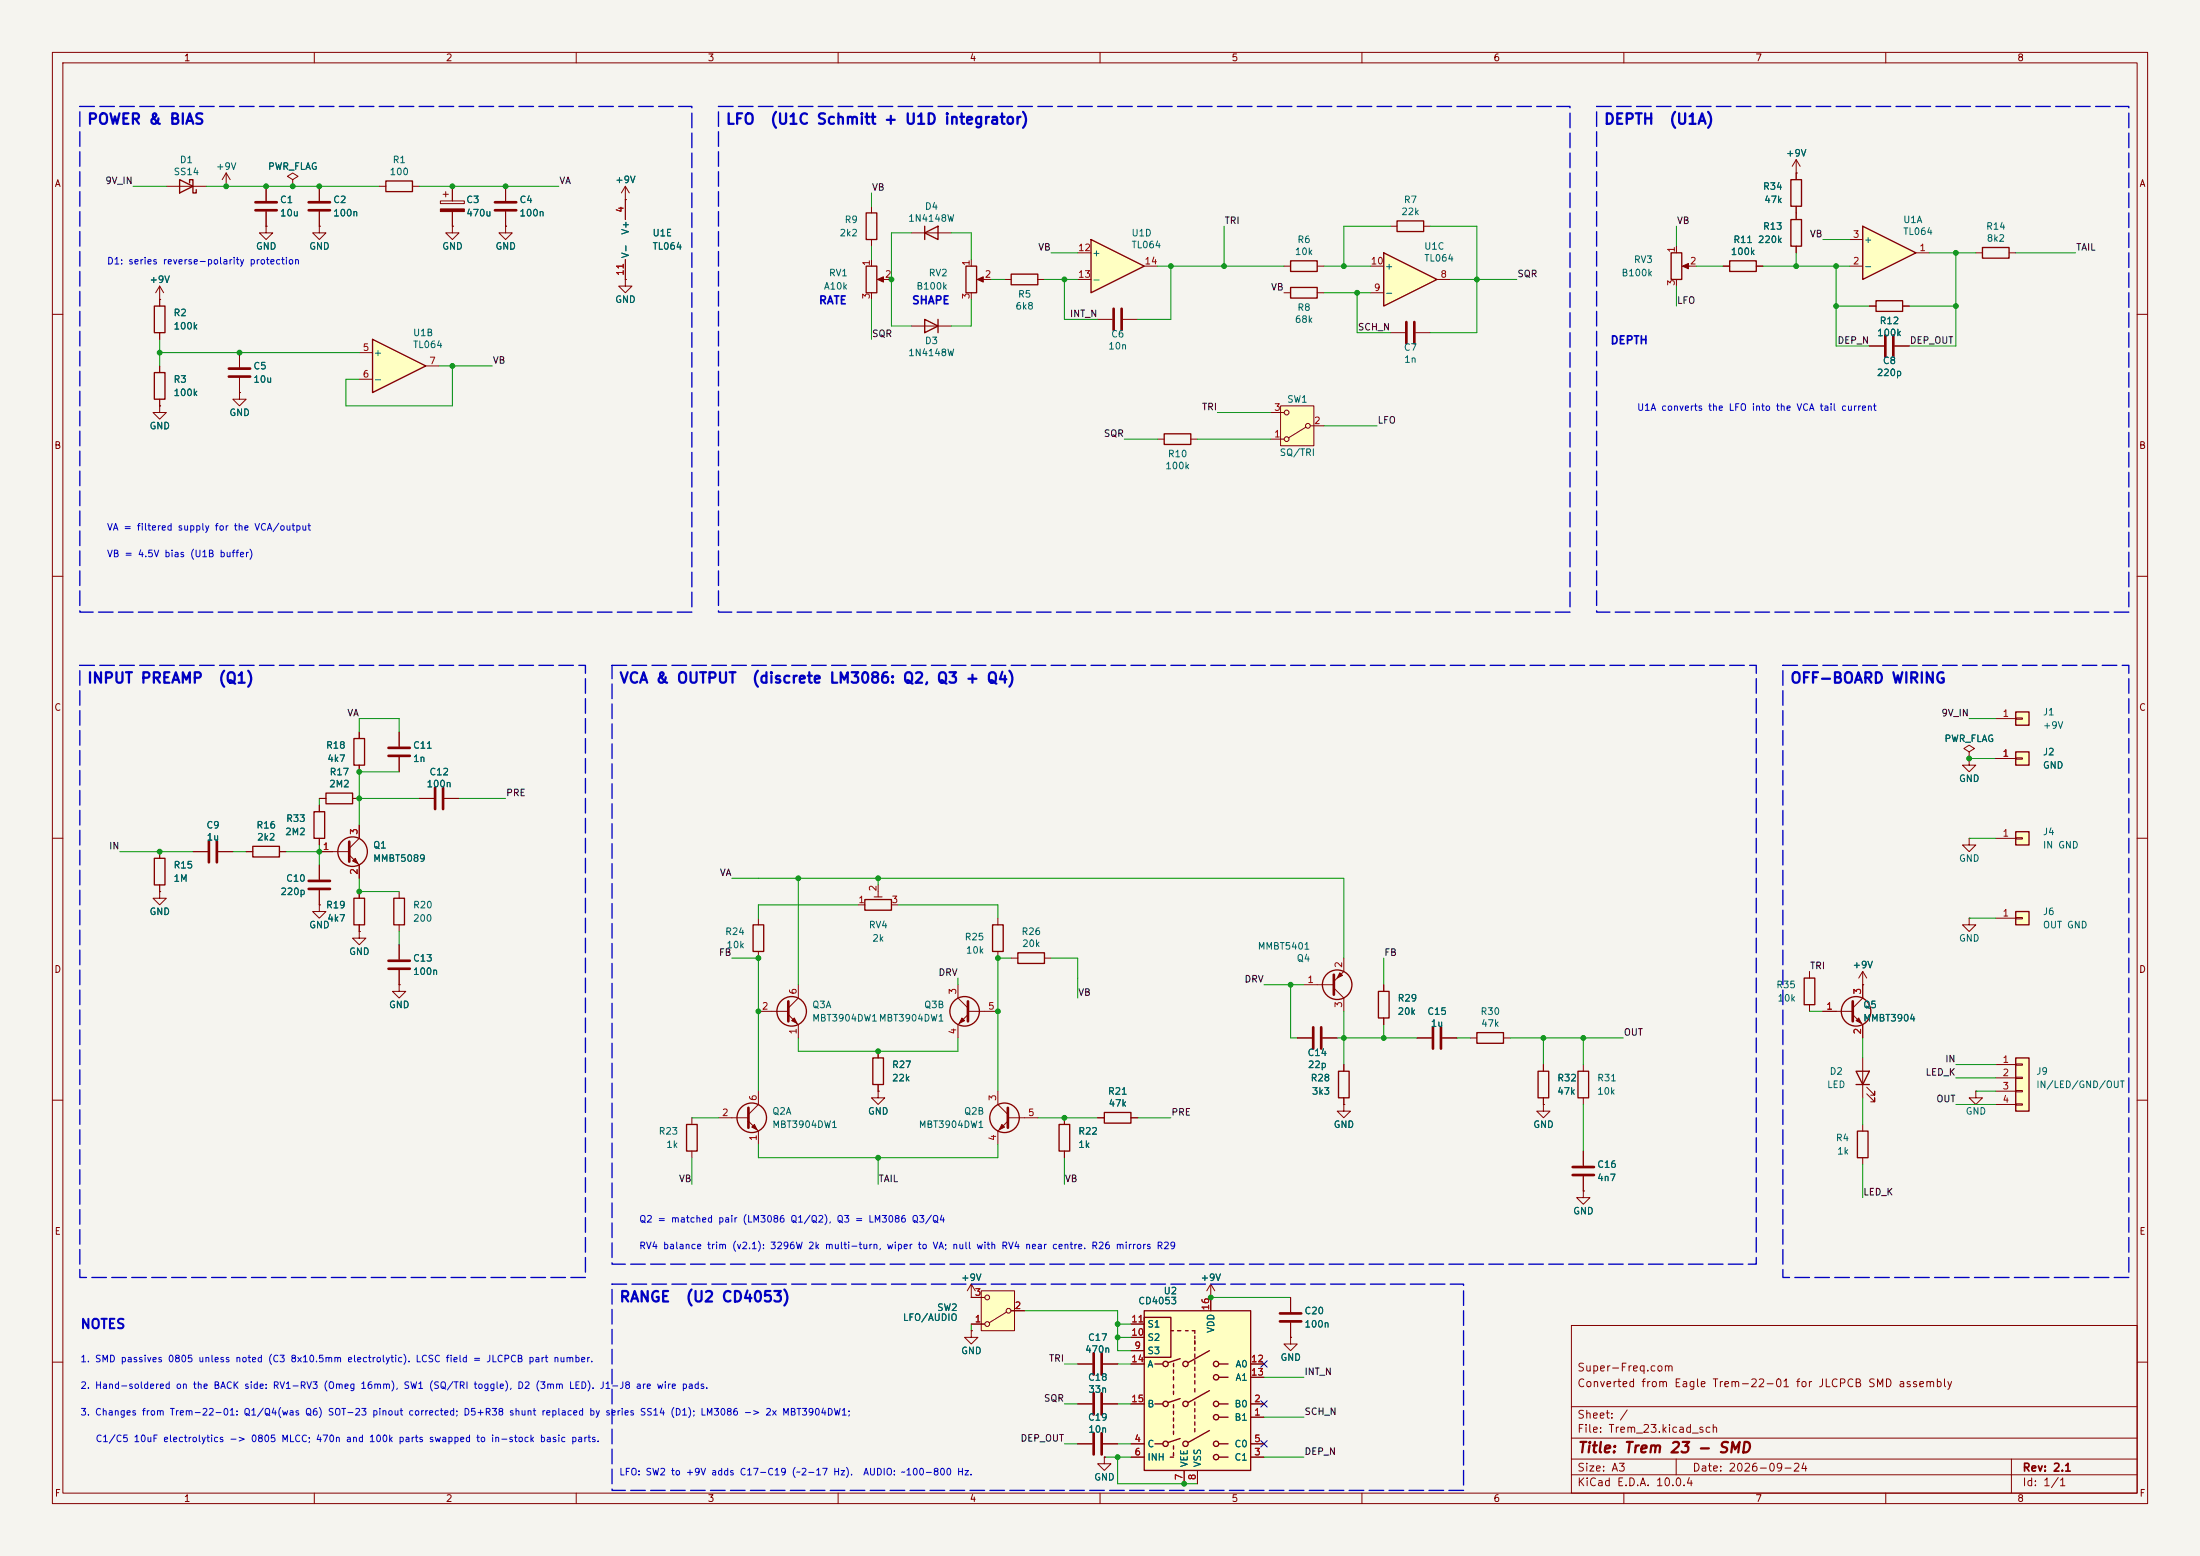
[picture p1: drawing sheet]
<svg xmlns="http://www.w3.org/2000/svg" width="420mm" height="297mm" viewBox="0 0 420 297" stroke-linecap="round" stroke-linejoin="round" font-family="sans-serif">
<path d="M0 0h420v297h-420z" fill="#f5f4ef" stroke="#f5f4ef" stroke-width=".19"/>
<g fill="none" stroke="#840000" stroke-width=".19">
<path d="M10 10h400v277h-400zM12 12h396v273h-396zM60 10v2M110 10v2M160 10v2M210 10v2M260 10v2M310 10v2M360 10v2M245.1 50.8h1.3M251.5 50.8h1.2M10 60h2"/>
<path d="M408 60h2M10 110h2M408 110h2M10 160h2M375.9 143.5l1-.6-1-.7-1 .7 1 .6v1.3M375.9 144.8h.1M408 160h2M190.5 175.3v1.2M190.5 181.6v1.3M345.4 185.4v1.3M345.4 191.8v1.2M348 193h5.7"/>
<path d="M353.7 193.7l1.9 1.9v2.5M355.6 188h.1M355.6 185.4v5.1l-1.9 1.9M355.6 185.4l-.8 1.3M355.6 185.4l.8 1.3M10 210h2M167.6 208.3v1.3h1.3l-1.3 1.2-1.2-1.2h1.2M167.6 208.3h.1M355.6 201.9v7.7M356.4 208.8l1.5 1.5v-.7v.7h-.8M356.4 207.5l1.5 1.5v-.7v.7h-.8M377.2 208.3v1.3h1.3l-1.3 1.2-1.3-1.2h1.3"/>
<path d="M377.2 208.3h.1M408 210h2M246.4 255.3v1.2h1.2l-1.2 1.3-1.3-1.3h1.3M246.4 255.3h.1M300 253h108v32h-108zM10 260h2M300 278.5h108M300 274.5h108M300 268.5h108M320 278.5v3M384 278.5v6.5M408 260h2"/>
<path d="M60 285v2M110 285v2M160 285v2M210 285v2M260 285v2M300 281.5h108M310 285v2M360 285v2"/>
</g>
<g fill="none" stroke="#840000" stroke-width=".25">
<path d="M246.4 49.8h5.1v2h-5.1zM189.5 176.5h2v5.1h-2zM344.4 186.7h2.1v5.1h-2.1zM354.3 204.5h2.6l-1.3 2.5zM354.3 207h2.6"/>
<circle cx="354.3" cy="193" r="2.82"/>
</g>
<path d="M353.7 191.1v3.8" fill="none" stroke="#840000" stroke-width=".51"/>
<path d="M354.3 194.8l.5-.5 .5 1z" fill="#840000" stroke="#840000" stroke-width=".19"/>
<path d="M384.8 174h2.5v2.5h-2.5z" fill="#ffffc2"/>
<path d="M384.8 174h2.5v2.5h-2.5z" fill="none" stroke="#840000" stroke-width=".25"/>
<path d="M381 175.3h3.8M384.8 175.1h1.3v.3h-1.3z" fill="none" stroke="#840000" stroke-width=".19"/>
<path d="M384.8 143.5h2.5v2.6h-2.5z" fill="#ffffc2"/>
<path d="M384.8 143.5h2.5v2.6h-2.5z" fill="none" stroke="#840000" stroke-width=".25"/>
<path d="M381 144.8h3.8M384.8 144.7h1.3v.2h-1.3zM375.9 175.3v1.2h1.3l-1.3 1.3-1.3-1.3h1.3M375.9 175.3h.1" fill="none" stroke="#840000" stroke-width=".19"/>
<path d="M384.8 135.9h2.5v2.5h-2.5z" fill="#ffffc2"/>
<path d="M384.8 135.9h2.5v2.5h-2.5z" fill="none" stroke="#840000" stroke-width=".25"/>
<path d="M381 137.2h3.8M384.8 137h1.3v.3h-1.3z" fill="none" stroke="#840000" stroke-width=".19"/>
<path d="M384.8 158.8h2.5v2.5h-2.5z" fill="#ffffc2"/>
<path d="M384.8 158.8h2.5v2.5h-2.5zM354.6 215.9h2v5.1h-2z" fill="none" stroke="#840000" stroke-width=".25"/>
<g fill="none" stroke="#840000" stroke-width=".19">
<path d="M384.8 159.9h1.3v.2h-1.3zM381 160h3.8M355.6 214.6v1.3M355.6 221v1.2M246.4 247.6v2.8M246.4 252.5v2.8M205.7 275.6h2.8M205.7 260.3h2.8M205.7 268h2.8M210.6 275.6h2.8M210.6 260.3h2.8M210.6 268h2.8"/>
<path d="M210.8 278.1v1.3h1.3l-1.3 1.3-1.3-1.3h1.3M210.8 278.1h.1"/>
</g>
<path d="M208.8 258.3v4.1M210.3 258.3v4.1M244.3 250.7h4.1M244.3 252.2h4.1M208.8 265.9v4.1M208.8 273.6v4M210.3 265.9v4.1M210.3 273.6v4" fill="none" stroke="#840000" stroke-width=".51"/>
<path d="M71.1 64.8l10.2 5.1-10.2 5z" fill="#ffffc2"/>
<path d="M71.1 64.8l10.2 5.1-10.2 5zM75.2 171.5h2v5h-2z" fill="none" stroke="#840000" stroke-width=".25"/>
<g fill="none" stroke="#840000" stroke-width=".19">
<path d="M50.8 35.6v2.8M61 35.6v2.8M84.1 38.4h4.5v.5h-4.5zM84.6 37.1h1M85.1 36.6v1M86.4 35.6v2.8M50.8 43.2v1.3h1.3l-1.3 1.2-1.3-1.2h1.3M50.8 43.2h.1M50.8 40.4v2.8M61 43.2v1.3h1.2l-1.2 1.2-1.3-1.2h1.3M61 43.2h.1M61 40.4v2.8"/>
<path d="M86.4 43.2v1.3h1.2l-1.2 1.2-1.3-1.2h1.3M86.4 43.2h.1M86.4 40.4v2.8M96.5 43.2v1.3h1.3l-1.3 1.2-1.3-1.2h1.3M96.5 43.2h.1M68.6 67.3h2.5M68.6 72.4h2.5M81.3 69.9h2.5M76.2 139.7v2.8M76.2 144.5v2.8M80 152.4h2.8M84.8 152.4h2.8"/>
<path d="M68.6 177.8v1.3h1.2l-1.2 1.2-1.3-1.2h1.3M68.6 177.8h.1M76.2 170.2v1.3M76.2 176.5v1.3M76.2 188v1.2h1.3l-1.3 1.3-1.3-1.3h1.3M76.2 188h.1M76.2 180.3v2.8M76.2 185.2v2.8M231.1 247.6h.1M231.1 245.1l-.7 1.3M231.1 245.1l.8 1.3M231.1 245.1v2.5"/>
</g>
<path d="M48.8 38.6h4M58.9 38.6h4.1M48.8 40.1h4M58.9 40.1h4.1M74.2 142.7h4M74.2 144.3h4M83.1 150.4v4M84.6 150.4v4M74.2 183.4h4M74.2 184.9h4" fill="none" stroke="#840000" stroke-width=".51"/>
<path d="M84.1 39.9h4.5v.5h-4.5z" fill="#840000" stroke="#840000" stroke-width=".19"/>
<path d="M218.4 250.2h20.4v30.5h-20.4z" fill="#ffffc2"/>
<g fill="none" stroke="#840000" stroke-width=".25">
<path d="M218.4 250.2h20.4v30.5h-20.4zM218.4 251.5h5.1v7.6h-5.1zM223.5 254h.5M224.8 254h.6M225.3 259.3l-2.3 .8M226.3 254h.5M227.6 254h.5v.5M228.1 255v.5M228.1 255.9v.6M228.1 257.2v.6M228.1 258.4v.7M228.1 259.7v.6"/>
<path d="M230.9 257.8l-4.1 2.3M220.5 260.3h1.5M220.5 268h1.5M220.5 275.6h1.5M223.4 278.1h.6M224 260.2v.7M224 261.5v.6M224 262.8v.6M224 264.3v.6M224 265.6v.6M224 268.1v.6M224 269.4v.6"/>
<path d="M224 270.6v.7M224 271.9v.6M224 273.2v.6M224 276v.6M224 277.2v.7M225.3 267l-2.3 .7M225.3 274.6l-2.3 .7M228.1 261v.6M228.1 262.3v.6M228.1 263.5v.7M228.1 265v.7M228.1 267.6v.6"/>
<path d="M228.1 268.9v.6M228.1 270.1v.7M228.1 271.4v.6M228.1 272.7v.6M230.9 265.4l-4.1 2.3M230.9 273l-4.1 2.3M232.7 260.3h1.7M232.7 268h1.7M232.7 275.6h1.7M232.7 278.1h1.7M232.7 262.9h1.7M232.7 270.5h1.7"/>
<circle cx="222.5" cy="275.6" r=".51"/>
<circle cx="222.5" cy="260.3" r=".51"/>
<circle cx="222.5" cy="268" r=".51"/>
<circle cx="226.3" cy="275.6" r=".51"/>
<circle cx="226.3" cy="268" r=".51"/>
<circle cx="226.3" cy="260.3" r=".51"/>
<circle cx="232.2" cy="278.1" r=".51"/>
<circle cx="232.2" cy="275.6" r=".51"/>
<circle cx="232.2" cy="262.9" r=".51"/>
<circle cx="232.2" cy="260.3" r=".51"/>
<circle cx="232.2" cy="270.5" r=".51"/>
<circle cx="232.2" cy="268" r=".51"/>
</g>
<g fill="none" stroke="#840000" stroke-width=".19">
<path d="M215.9 257.8h2.5M215.9 255.3h2.5M215.9 252.7h2.5M231.1 247.6v2.6M215.9 268h2.5M215.9 278.1h2.5M215.9 275.6h2.5M215.9 260.3h2.5M238.8 270.5h2.5M238.8 268h2.5M238.8 278.1h2.5M238.8 275.6h2.5"/>
<path d="M238.8 260.3h2.5M238.8 262.9h2.5M226.1 280.7v2.5M228.6 280.7v2.5"/>
</g>
<path d="M187.3 246.4h6.4v7.6h-6.4z" fill="#ffffc2"/>
<g fill="none" stroke="#840000" stroke-width=".19">
<path d="M31.7 35.6h7.7M43.2 35.6h.1M43.2 33l-.8 1.3M43.2 33l.7 1.3M43.2 33v2.6M55.9 34.3l1-.6-1-.7-1 .7 1 .6v1.3M55.9 35.6h.1M72.4 35.6h1.3M78.7 35.6h1.3M96.5 35.6v2.8M30.5 57.2h.1M30.5 54.6l-.8 1.3"/>
<path d="M30.5 54.6l.7 1.3M30.5 54.6v3.8M96.5 40.4v2.8M30.5 77.5v1.2h1.2l-1.2 1.3-1.3-1.3h1.3M30.5 77.5h.1M30.5 63.5v1.3M30.5 69.9v1.2M30.5 76.2v1.3M45.7 74.9v1.3h1.3l-1.3 1.3-1.3-1.3h1.3M45.7 74.9h.1M45.7 67.3v2.8M45.7 72.1v2.8"/>
<path d="M68.6 139.7v1.3M61 152.4h1.2M61 153.7v1.2M67.3 152.4h1.3M68.6 157.5v2.5l-1.9 1.9M68.6 146.1v1.2M375.9 144.8v1.3h1.3l-1.3 1.2-1.3-1.2h1.3M375.9 144.8h.1M30.5 170.2v1.3h1.2l-1.2 1.2-1.3-1.2h1.3M30.5 170.2h.1M30.5 162.6v1.2M30.5 168.9v1.3"/>
<path d="M36.8 162.6h2.8M41.7 162.6h2.7M47 162.6h1.3M53.3 162.6h1.3M61 172.7v1.3h1.2l-1.2 1.3-1.3-1.3h1.3M61 172.7h.1M61 162.6h5.7M61 160v1.3M61 165.1v2.8M61 169.9v2.8M66.7 163.2l1.9 1.9v2.5M68.6 170.2v1.3"/>
<path d="M68.6 176.5v1.3M375.9 160v1.3h1.3l-1.3 1.3-1.3-1.3h1.3M375.9 160h.1M182.9 188v2.5l1.9 1.9M184.8 193h5.7M184.8 193.7l-1.9 1.9v2.5M193 182.9h1.3M199.4 182.9h1.3M203.2 213.4v1.2M203.2 219.7v1.3M209.5 213.4h1.3M215.9 213.4h1.3"/>
<path d="M185.4 247.6h.1M185.4 254v1.3h1.3l-1.3 1.2-1.3-1.2h1.3M185.4 254h.1M185.4 252.7h2.6M185.4 247.6h2.6M185.4 245.1l-.7 1.3M185.4 245.1l.8 1.3M185.4 245.1v2.5M187.3 246.4h6.4v7.6h-6.4zM192.2 250.4l-3.4 2.1M193 250.2h2.6"/>
<circle cx="188.5" cy="252.7" r=".46"/>
<circle cx="188.5" cy="247.6" r=".46"/>
<circle cx="192.5" cy="250.2" r=".46"/>
</g>
<g fill="none" stroke="#840000" stroke-width=".25">
<path d="M34.3 34.3l2.5 1.3-2.5 1.2zM36.2 34.9v-.6h.6v2.5h.7v-.6M73.7 34.5h5v2.1h-5zM29.5 58.4h2v5.1h-2zM29.5 71.1h2v5.1h-2zM59.9 154.9h2.1v5.1h-2.1zM62.2 151.4h5.1v2h-5.1zM67.6 141h2v5.1h-2zM29.5 163.8h2v5.1h-2zM48.3 161.5h5v2.1h-5zM67.6 171.5h2v5h-2zM194.3 181.9h5.1v2h-5.1z"/>
<path d="M202.2 214.6h2v5.1h-2zM210.8 212.3h5.1v2.1h-5.1z"/>
<circle cx="67.3" cy="162.6" r="2.82"/>
<circle cx="184.1" cy="193" r="2.82"/>
</g>
<path d="M94.5 38.6h4.1M94.5 40.1h4.1M43.7 70.4h4.1M43.7 71.9h4.1M39.9 160.5v4.1M41.4 160.5v4.1M58.9 168.1h4.1M58.9 169.7h4.1M66.7 160.7v3.8M184.8 191.1v3.8" fill="none" stroke="#840000" stroke-width=".51"/>
<g fill="#840000" stroke="#840000" stroke-width=".19">
<path d="M67.3 164.3l.5-.5 .5 1z"/>
<path d="M183.6 194.3l.5 .5-1 .5z"/>
</g>
<path d="M384.8 201.9h2.5v10.2h-2.5z" fill="#ffffc2"/>
<g fill="none" stroke="#840000" stroke-width=".25">
<path d="M358.1 57.4h5.1v2h-5.1zM131.1 214.6h2v5.1h-2zM384.8 201.9h2.5v10.2h-2.5z"/>
<circle cx="143.5" cy="213.4" r="2.82"/>
<circle cx="191.8" cy="213.4" r="2.82"/>
</g>
<g fill="none" stroke="#840000" stroke-width=".19">
<path d="M356.9 58.4h1.2M363.2 58.4h1.3M356.9 66h2.8M361.7 66h2.8M132.1 213.4v1.2M132.1 219.7v1.3M137.2 213.4h5.7M142.9 214l1.9 1.9v2.5M144.8 208.3v2.5l-1.9 1.9M190.5 208.3v2.5l1.9 1.9M192.4 213.4h5.7M192.4 214l-1.9 1.9v2.5"/>
<path d="M302.3 219.7v2.8M381 203.2h3.8M381 205.7h3.8M381 208.3h3.8M381 210.8h3.8M384.8 203.1h1.3v.2h-1.3zM384.8 205.6h1.3v.3h-1.3zM384.8 208.2h1.3v.2h-1.3zM384.8 210.7h1.3v.2h-1.3zM302.3 224.5v2.8"/>
</g>
<path d="M359.9 64v4.1M361.4 64v4.1M142.9 211.5v3.8M192.4 211.5v3.8M300.2 222.8h4.1M300.2 224.3h4.1" fill="none" stroke="#840000" stroke-width=".51"/>
<g fill="#840000" stroke="#840000" stroke-width=".19">
<path d="M191.3 214.6l.5 .5-1 .5z"/>
<path d="M143.5 215.1l.5-.5 .5 1z"/>
</g>
<path d="M355.6 43.2l10.2 5.1-10.2 5z" fill="#ffffc2"/>
<g fill="none" stroke="#840000" stroke-width=".25">
<path d="M176.5 44.5l2.6-1.3v2.5zM176.5 43.2v2.5M184.4 50.8h2v5.1h-2zM193 52.3h5.1v2.1h-5.1zM355.6 43.2l10.2 5.1-10.2 5zM378.5 47.2h5v2.1h-5zM176.5 61l2.6 1.2-2.6 1.3zM179.1 61v2.5M143.8 176.5h2v5.1h-2zM165.1 171.7h5.1v2h-5.1zM166.6 201.9h2.1v5.1h-2.1z"/>
<circle cx="151.1" cy="193" r="2.82"/>
<circle cx="255.3" cy="188" r="2.82"/>
</g>
<g fill="none" stroke="#840000" stroke-width=".19">
<path d="M174 44.5h7.6M185.4 49.5v1.3M185.4 55.9v1.3M186.9 53.3h2.3M191.8 53.3h1.2M198.1 53.3h1.3M353.1 50.8h2.5M353.1 45.7h2.5M365.8 48.3h2.5M377.2 48.3h1.3M383.5 48.3h1.3M174 62.2h7.6"/>
<path d="M144.8 175.3v1.2M163.8 172.7h1.3M166.9 171.2h1.5M167.6 168.9v2.3M170.2 172.7h1.2M144.8 193h5.7M144.8 181.6v1.3M150.5 193.7l1.9 1.9v2.5M152.4 188v2.5l-1.9 1.9M248.9 188h5.7M254.6 188.6l1.9 1.9v2.5M256.5 182.9v2.5l-1.9 1.9"/>
<path d="M167.6 200.7v1.2M167.6 207v1.3M302.3 227.3v1.3h1.2l-1.2 1.3-1.3-1.3h1.3M302.3 227.3h.1"/>
</g>
<path d="M150.5 191.1v3.8M254.6 186.1v3.8" fill="none" stroke="#840000" stroke-width=".51"/>
<g fill="#840000" stroke="#840000" stroke-width=".19">
<path d="M255.8 185.7l.5 .5-1 .5z"/>
<path d="M186.6 53.3l1.1-.5v1z"/>
<path d="M151.1 194.8l.5-.5 .5 1z"/>
</g>
<path d="M208.3 45.7l10.1 5.1-10.1 5.1z" fill="#ffffc2"/>
<path d="M341.9 34.3h2v5.1h-2zM208.3 45.7l10.1 5.1-10.1 5.1zM266.7 42.2h5.1v2h-5.1zM341.9 41.9h2v5.1h-2zM263.1 189.2h2.1v5.1h-2.1zM281.9 197.1h5.1v2h-5.1zM255.5 204.5h2.1v5.1h-2.1zM293.6 204.5h2.1v5.1h-2.1zM301.2 204.5h2.1v5.1h-2.1z" fill="none" stroke="#840000" stroke-width=".25"/>
<g fill="none" stroke="#840000" stroke-width=".19">
<path d="M342.9 33h.1M342.9 30.5v3.8M342.9 39.4v2.5M342.9 30.5l-.8 1.3M342.9 30.5l.8 1.3M205.7 48.3h2.6M205.7 53.3h2.6M218.4 50.8h2.6M265.4 43.2h1.3M271.8 43.2h1.2M342.9 47v1.3M209.5 61h2.8"/>
<path d="M214.4 61h2.8M265.4 63.5h2.8M270.3 63.5h2.7M247.6 198.1h2.8M252.5 198.1h2.8M264.2 188v1.2M264.2 194.3v1.3M270.5 198.1h2.8M275.3 198.1h2.8M280.7 198.1h1.2M287 198.1h1.3M256.5 210.8v1.3h1.3l-1.3 1.3-1.2-1.3h1.2"/>
<path d="M256.5 210.8h.1M256.5 203.2v1.3M256.5 209.6v1.2M294.6 210.8v1.3h1.3l-1.3 1.3-1.2-1.3h1.2M294.6 210.8h.1M294.6 203.2v1.3M294.6 209.6v1.2M302.3 203.2v1.3M302.3 209.6v1.2"/>
</g>
<path d="M212.6 58.9v4.1M214.1 58.9v4.1M268.5 61.5v4M270 61.5v4M250.7 196.1v4.1M252.2 196.1v4.1M273.6 196.1v4.1M275.1 196.1v4.1" fill="none" stroke="#840000" stroke-width=".51"/>
<path d="M264.2 48.3l10.1 5-10.1 5.1z" fill="#ffffc2"/>
<path d="M264.2 48.3l10.1 5-10.1 5.1zM319 48.3h2.1v5h-2.1zM330.2 49.8h5.1v2h-5.1zM222.2 82.8h5.1v2h-5.1z" fill="none" stroke="#840000" stroke-width=".25"/>
<path d="M119.4 38.1v3.8M119.4 49.5v3.8M261.6 55.9h2.6M261.6 50.8h2.6M274.3 53.3h2.6M320 47v1.3M320 53.3v1.3M321.6 50.8h2.2M328.9 50.8h1.3M335.3 50.8h1.2M221 83.8h1.2M227.3 83.8h1.3" fill="none" stroke="#840000" stroke-width=".19"/>
<path d="M321.2 50.8l1.1-.5v1z" fill="#840000" stroke="#840000" stroke-width=".19"/>
<path d="M244.5 77.5h6.3v7.6h-6.3z" fill="#ffffc2"/>
<g fill="none" stroke="#840000" stroke-width=".19">
<path d="M50.8 35.6v2.8M55.9 35.6h.1M61 35.6v2.8M86.4 35.6v2.8M96.5 35.6v2.8M119.4 38.1h.1M119.4 35.6l-.8 1.2M119.4 35.6l.7 1.2M119.4 35.6v6.3M166.4 39.4v1.2M342.9 33h.1M342.9 33v1.3"/>
<path d="M342.9 39.4v2.5M30.5 57.2h.1M30.5 57.2v1.2M50.8 43.2h.1M50.8 40.4v2.8M61 43.2h.1M61 40.4v2.8M86.4 43.2h.1M86.4 40.4v2.8M96.5 43.2h.1M96.5 40.4v2.8M119.4 53.3v1.3h1.2l-1.2 1.3-1.3-1.3h1.3"/>
<path d="M119.4 53.3h.1M119.4 49.5v3.8M166.4 45.7v1.3M166.4 49.5v1.3M166.4 55.9v1.3M167.9 53.3h2.3M245.1 55.9h1.3M251.5 55.9h1.2M328.9 50.8h1.3M335.3 50.8h1.2M342.9 47v1.3M356.9 58.4h1.2"/>
<path d="M363.2 58.4h1.3M30.5 77.5h.1M30.5 63.5v1.3M30.5 69.9v1.2M30.5 76.2v1.3M45.7 74.9h.1M45.7 67.3v2.8M45.7 72.1v2.8M242.6 78.7h2.5M244.5 77.5h6.3v7.6h-6.3zM356.9 66h2.8M361.7 66h2.8"/>
<path d="M242.6 83.8h2.5M249.3 81.5l-3.3 2.1M250.2 81.3h2.5M68.6 139.7v1.3M76.2 139.7v2.8M61 153.7v1.2M61 152.4h1.2M67.3 152.4h1.3M68.6 146.1v1.2M68.6 157.5v2.5M76.2 144.5v2.8M80 152.4h2.8"/>
<path d="M84.8 152.4h2.8M375.9 144.8h.1M381 144.8h3.8M30.5 170.2h.1M30.5 162.6v1.2M30.5 168.9v1.3M36.8 162.6h2.8M41.7 162.6h2.7M47 162.6h1.3M53.3 162.6h1.3M61 172.7h.1M61 162.6h2.5"/>
<path d="M61 160v1.3M61 165.1v2.8M61 169.9v2.8M68.6 177.8h.1M68.6 165.1v2.5M68.6 170.2v1.3M68.6 176.5v1.3M76.2 188h.1M76.2 180.3v2.8M76.2 185.2v2.8M247.6 198.1h2.8M252.5 198.1h2.8"/>
<path d="M264.2 188v1.2M264.2 194.3v1.3M270.5 198.1h2.8M275.3 198.1h2.8M348 193h2.5M355.6 188h.1M355.6 188v2.5M355.6 195.6v2.5M167.6 208.3h.1M167.6 200.7v1.2M167.6 207v1.3M203.2 213.4v1.2"/>
<path d="M203.2 219.7v1.3M209.5 213.4h1.3M215.9 213.4h1.3M256.5 210.8h.1M256.5 203.2v1.3M256.5 209.6v1.2M294.6 210.8h.1M294.6 203.2v1.3M294.6 209.6v1.2M302.3 219.7v2.8M302.3 227.3h.1M302.3 224.5v2.8"/>
<path d="M185.4 254h.1M185.4 247.6h.1M185.4 252.7h2.6M185.4 247.6h2.6M193 250.2h2.6M215.9 252.7h2.5M215.9 257.8h2.5M215.9 255.3h2.5M231.1 247.6h.1M231.1 247.6v2.6M246.4 255.3h.1M246.4 247.6v2.8"/>
<path d="M246.4 252.5v2.8M205.7 268h2.8M205.7 275.6h2.8M205.7 260.3h2.8M210.6 268h2.8M210.6 275.6h2.8M210.6 260.3h2.8M210.8 278.1h.1M215.9 268h2.5M215.9 278.1h2.5M215.9 275.6h2.5M215.9 260.3h2.5"/>
<path d="M238.8 270.5h2.5M238.8 268h2.5M238.8 278.1h2.5M238.8 275.6h2.5M238.8 260.3h2.5M238.8 262.9h2.5M226.1 280.7v2.5M228.6 280.7v2.5"/>
<circle cx="245.6" cy="78.7" r=".46"/>
<circle cx="245.6" cy="83.8" r=".46"/>
<circle cx="249.7" cy="81.3" r=".46"/>
</g>
<path d="M165.4 50.8h2v5.1h-2zM165.4 40.6h2v5.1h-2zM246.4 54.9h5.1v2h-5.1z" fill="none" stroke="#840000" stroke-width=".25"/>
<path d="M167.5 53.3l1.2-.5v1z" fill="#840000" stroke="#840000" stroke-width=".19"/>
<g fill="none" stroke="#009600" stroke-width=".19">
<path d="M25.4 35.6h6.3M39.4 35.6h33M80 35.6h26.7M166.4 36.8v2.6M166.4 47v2.5M166.4 57.2v7.6M174 44.5h-3.8v17.7h3.8M181.6 44.5h3.8v5M185.4 57.2v5h-3.8M189.2 53.3h2.6M199.4 53.3h6.3M200.7 48.3h5"/>
<path d="M203.2 53.3v7.7h6.3M221 50.8h24.1M223.5 50.8v10.2h-6.3M233.7 43.2v7.6M252.7 50.8h8.9M252.7 55.9h8.9M259.1 55.9v7.6h6.3M265.4 43.2h-8.9v7.6M273 43.2h8.9v20.3h-8.9M276.9 53.3h12.7M320 43.2v3.8M320 54.6v3.8"/>
<path d="M323.8 50.8h5.1M336.5 50.8h16.6M342.9 48.3v2.5M348 45.7h5.1M350.5 58.4h6.4M350.5 50.8v15.2h6.4M364.5 58.4h8.9M368.3 48.3h8.9M373.4 48.3v17.7h-8.9M384.8 48.3h11.4M30.5 67.3h38.1M30.5 64.8v5.1"/>
<path d="M83.8 69.9h10.2M86.4 69.9v7.6h-20.4v-5.1h2.6M232.4 78.7h10.2M214.6 83.8h6.4M228.6 83.8h14M252.7 81.3h10.2M68.6 139.7v-2.5h7.6v2.5M375.9 137.2h5.1M61 152.4v1.3M68.6 152.4h11.4M76.2 147.3h-7.6v10.2M87.6 152.4h8.9"/>
<path d="M375.9 144.8h5.1M22.9 162.6h13.9M44.4 162.6h2.6M54.6 162.6h6.4M61 161.3v3.8M68.6 167.6v2.6h7.6M76.2 177.8v2.5M139.7 167.6h116.8v15.3M152.4 167.6v20.4M163.8 172.7h-19v2.6M167.6 167.6v1.3M171.4 172.7h19.1v2.6"/>
<path d="M375.9 175.3h5.1M375.9 160h5.1M139.7 182.9h5.1v25.4M152.4 198.1v2.6h30.5v-2.6M182.9 186.7v1.3M193 182.9h-2.5v25.4M200.7 182.9h5v7.6M241.3 188h7.6M246.4 188v10.1h1.2M255.3 198.1h15.2M256.5 193v10.2M264.2 182.9v5.1"/>
<path d="M264.2 195.6v2.5M278.1 198.1h2.6M288.3 198.1h21.6M294.6 198.1v5.1M302.3 198.1v5.1M345.4 193h2.6M355.6 198.1v3.8M132.1 213.4h5.1M144.8 218.4v2.6h45.7v-2.6M198.1 213.4h11.4M217.2 213.4h6.3M302.3 210.8v8.9"/>
<path d="M355.6 209.6v5M373.4 210.8h7.6M373.4 205.7h7.6M373.4 203.2h7.6M377.2 208.3h3.8M132.1 221v5.1M167.6 221v5.1M203.2 221v5.1M355.6 222.2v6.4M185.4 252.7v1.3M195.6 250.2h17.8v7.6h2.5M213.4 252.7h2.5"/>
<path d="M213.4 255.3h2.5M231.1 247.6h15.3M203.2 275.6h2.5M203.2 268h2.5M203.2 260.3h2.5M210.8 278.1h5.1M213.4 278.1v5.1h15.2M213.4 275.6h2.5M213.4 268h2.5M213.4 260.3h2.5M241.3 278.1h7.6M241.3 270.5h7.6"/>
<path d="M241.3 262.9h7.6"/>
</g>
<path d="M240.7 259.7l1.2 1.3M241.9 259.7l-1.2 1.3M240.7 275l1.2 1.2M240.7 267.4l1.2 1.2M241.9 275l-1.2 1.2M241.9 267.4l-1.2 1.2" fill="none" stroke="#000084" stroke-width=".19"/>
<path d="M15.2 20.3h116.9v96.5h-116.9zM137.2 20.3h162.5v96.5h-162.5zM304.8 20.3h101.6v96.5h-101.6zM15.2 127h96.6v116.8h-96.6zM116.8 127h218.5v114.3h-218.5zM340.4 127h66v116.8h-66zM116.8 245.1h162.6v39.4h-162.6z" fill="none" stroke="#0000c2" stroke-width=".25" stroke-dasharray="2.8 1"/>
<g fill="#009600" stroke="#009600" stroke-width=".19">
<circle cx="375.9" cy="144.8" r=".46"/>
<circle cx="190.5" cy="193" r=".46"/>
<circle cx="203.2" cy="213.4" r=".46"/>
<circle cx="373.4" cy="58.4" r=".46"/>
<circle cx="373.4" cy="48.3" r=".46"/>
<circle cx="350.5" cy="58.4" r=".46"/>
<circle cx="350.5" cy="50.8" r=".46"/>
<circle cx="223.5" cy="50.8" r=".46"/>
<circle cx="256.5" cy="50.8" r=".46"/>
<circle cx="233.7" cy="50.8" r=".46"/>
<circle cx="203.2" cy="53.3" r=".46"/>
<circle cx="281.9" cy="53.3" r=".46"/>
<circle cx="342.9" cy="50.8" r=".46"/>
<circle cx="259.1" cy="55.9" r=".46"/>
<circle cx="302.3" cy="198.1" r=".46"/>
<circle cx="294.6" cy="198.1" r=".46"/>
<circle cx="264.2" cy="198.1" r=".46"/>
<circle cx="246.4" cy="188" r=".46"/>
<circle cx="256.5" cy="198.1" r=".46"/>
<circle cx="170.2" cy="53.3" r=".46"/>
<circle cx="167.6" cy="221" r=".46"/>
<circle cx="30.5" cy="162.6" r=".46"/>
<circle cx="61" cy="162.6" r=".46"/>
<circle cx="167.6" cy="200.7" r=".46"/>
<circle cx="43.2" cy="35.6" r=".46"/>
<circle cx="30.5" cy="67.3" r=".46"/>
<circle cx="213.4" cy="252.7" r=".46"/>
<circle cx="213.4" cy="255.3" r=".46"/>
<circle cx="144.8" cy="193" r=".46"/>
<circle cx="152.4" cy="167.6" r=".46"/>
<circle cx="144.8" cy="182.9" r=".46"/>
<circle cx="190.5" cy="182.9" r=".46"/>
<circle cx="167.6" cy="167.6" r=".46"/>
<circle cx="68.6" cy="152.4" r=".46"/>
<circle cx="68.6" cy="170.2" r=".46"/>
<circle cx="68.6" cy="147.3" r=".46"/>
<circle cx="96.5" cy="35.6" r=".46"/>
<circle cx="86.4" cy="35.6" r=".46"/>
<circle cx="61" cy="35.6" r=".46"/>
<circle cx="86.4" cy="69.9" r=".46"/>
<circle cx="50.8" cy="35.6" r=".46"/>
<circle cx="55.9" cy="35.6" r=".46"/>
<circle cx="45.7" cy="67.3" r=".46"/>
<circle cx="226.1" cy="283.2" r=".46"/>
<circle cx="213.4" cy="278.1" r=".46"/>
<circle cx="231.1" cy="247.6" r=".46"/>
</g>
<g font-size="2" fill="#0000c2">
<text x="16.5" y="24.2">POWER &amp; BIAS</text>
<text x="138.4" y="24.2">LFO</text>
<text x="146.9" y="24.2">(U1C Schmitt + U1D integrator)</text>
<text x="306.1" y="24.2">DEPTH</text>
<text x="318.5" y="24.2">(U1A)</text>
<text x="16.5" y="130.9">INPUT PREAMP</text>
<text x="41.6" y="130.9">(Q1)</text>
<text x="118.1" y="130.9">VCA &amp; OUTPUT</text>
<text x="143.4" y="130.9">(discrete LM3086: Q2, Q3 + Q4)</text>
<text x="341.6" y="130.9">OFF-BOARD WIRING</text>
<text x="118.1" y="249">RANGE</text>
<text x="130.8" y="249">(U2 CD4053)</text>
</g>
<text font-size="2" fill="#840000" x="301" y="277.8">Title: Trem 23 - SMD</text>
<text font-size="1.8" fill="#0000c2" x="15.2" y="254.1">NOTES</text>
<g font-size="1.5" fill="#0000c2">
<text x="156.2" y="58.4">RATE</text>
<text x="174" y="58.4">SHAPE</text>
<text x="307.3" y="66.1">DEPTH</text>
</g>
<g font-size="1.5" fill="#840000">
<text x="301" y="262.1">Super-Freq.com</text>
<text x="301" y="265.1">Converted from Eagle Trem-22-01 for JLCPCB SMD assembly</text>
<text x="301" y="273.8">File: Trem_23.kicad_sch</text>
<text x="301" y="271.1">Sheet: /</text>
<text x="301" y="281.2">Size: A3</text>
<text x="323" y="281.2">Date: 2026-09-24</text>
<text x="386" y="281.2">Rev: 2.1</text>
<text x="301" y="284">KiCad E.D.A. 10.0.4</text>
<text x="386" y="284">Id: 1/1</text>
</g>
<g font-size="1.3" fill="#840000">
<text x="35" y="12">1</text>
<text x="85" y="12">2</text>
<text x="135" y="12">3</text>
<text x="185" y="12">4</text>
<text x="235" y="12">5</text>
<text x="285" y="12">6</text>
<text x="335" y="12">7</text>
<text x="385" y="12">8</text>
<text x="10.3" y="36">A</text>
<text x="408.3" y="36">A</text>
<text x="10.3" y="86">B</text>
<text x="408.2" y="86">B</text>
<text x="10.3" y="136">C</text>
<text x="408.2" y="136">C</text>
<text x="10.3" y="186">D</text>
<text x="408.2" y="186">D</text>
<text x="10.3" y="236">E</text>
<text x="408.3" y="236">E</text>
<text x="10.3" y="286">F</text>
<text x="35" y="287">1</text>
<text x="85" y="287">2</text>
<text x="135" y="287">3</text>
<text x="185" y="287">4</text>
<text x="235" y="287">5</text>
<text x="285" y="287">6</text>
<text x="335" y="287">7</text>
<text x="385" y="287">8</text>
<text x="408.3" y="286">F</text>
</g>
<g font-size="1.3" fill="#0f0f0f">
<text x="20" y="35.4">9V_IN</text>
<text x="106.7" y="35.4">VA</text>
<text x="166.4" y="36.7">VB</text>
<text x="233.7" y="43.1">TRI</text>
<text x="320" y="43.1">VB</text>
<text x="345.4" y="45.6">VB</text>
<text x="198.1" y="48.1">VB</text>
<text x="289.6" y="53.2">SQR</text>
<text x="396.2" y="48.1">TAIL</text>
<text x="242.5" y="55.8">VB</text>
<text x="320" y="58.3">LFO</text>
<text x="166.4" y="64.6">SQR</text>
<text x="204.1" y="60.8">INT_N</text>
<text x="259.1" y="63.4">SCH_N</text>
<text x="350.7" y="65.9">DEP_N</text>
<text x="364.5" y="65.9">DEP_OUT</text>
<text x="94" y="69.7">VB</text>
<text x="210.6" y="83.7">SQR</text>
<text x="229.4" y="78.6">TRI</text>
<text x="262.9" y="81.2">LFO</text>
<text x="66.2" y="137">VA</text>
<text x="370.5" y="137">9V_IN</text>
<text x="96.5" y="152.3">PRE</text>
<text x="20.7" y="162.4">IN</text>
<text x="137.3" y="167.5">VA</text>
<text x="137.1" y="182.8">FB</text>
<text x="264.2" y="182.8">FB</text>
<text x="345.4" y="185.3">TRI</text>
<text x="179" y="186.6">DRV</text>
<text x="205.7" y="190.4">VB</text>
<text x="237.5" y="187.8">DRV</text>
<text x="309.9" y="198">OUT</text>
<text x="371.2" y="203.1">IN</text>
<text x="367.5" y="205.6">LED_K</text>
<text x="223.5" y="213.2">PRE</text>
<text x="369.5" y="210.7">OUT</text>
<text x="129.5" y="225.9">VB</text>
<text x="167.6" y="225.9">TAIL</text>
<text x="203.2" y="225.9">VB</text>
<text x="355.6" y="228.5">LED_K</text>
<text x="200.2" y="260.2">TRI</text>
<text x="248.9" y="262.8">INT_N</text>
<text x="199.2" y="267.8">SQR</text>
<text x="194.7" y="275.5">DEP_OUT</text>
<text x="248.9" y="270.4">SCH_N</text>
<text x="248.9" y="278">DEP_N</text>
</g>
<g font-size="1.3" fill="#006464">
<text x="33" y="33.7">SS14</text>
<text x="34.2" y="31.5">D1</text>
<text x="41.1" y="32.7">+9V</text>
<text x="51.1" y="32.7">PWR_FLAG</text>
<text x="74.3" y="33.7">100</text>
<text x="74.9" y="31.5">R1</text>
<text x="117.3" y="35.3">+9V</text>
<text x="340.9" y="30.2">+9V</text>
<text x="53.3" y="39.1">C1</text>
<text x="53.3" y="41.6">10u</text>
<text x="63.5" y="39.1">C2</text>
<text x="63.5" y="41.6">100n</text>
<text x="88.9" y="39.1">C3</text>
<text x="88.9" y="41.6">470u</text>
<text x="99.1" y="39.1">C4</text>
<text x="99.1" y="41.6">100n</text>
<text x="176.5" y="40.3">D4</text>
<text x="267.4" y="41.4">22k</text>
<text x="267.9" y="39.1">R7</text>
<text x="336.5" y="36.5">R34</text>
<text x="336.7" y="39.1">47k</text>
<text x="48.8" y="48">GND</text>
<text x="58.9" y="48">GND</text>
<text x="84.3" y="48">GND</text>
<text x="94.5" y="48">GND</text>
<text x="120.4" y="44.9" transform="rotate(-90 120.4 44.9)">V+</text>
<text x="124.5" y="45.4">U1E</text>
<text x="124.5" y="48">TL064</text>
<text x="160.2" y="45.4">2k2</text>
<text x="161.1" y="42.9">R9</text>
<text x="173.3" y="42.6">1N4148W</text>
<text x="215.9" y="45.4">U1D</text>
<text x="215.9" y="47.7">TL064</text>
<text x="247.6" y="46.7">R6</text>
<text x="271.8" y="48">U1C</text>
<text x="330.8" y="46.7">R11</text>
<text x="335.5" y="46.7">220k</text>
<text x="336.5" y="44.2">R13</text>
<text x="355.7" y="46.7">+</text>
<text x="363.2" y="42.9">U1A</text>
<text x="363.2" y="45.2">TL064</text>
<text x="379.1" y="44.2">R14</text>
<text x="379.2" y="46.4">8k2</text>
<text x="120.4" y="49.4" transform="rotate(-90 120.4 49.4)">V-</text>
<text x="158.1" y="53">RV1</text>
<text x="177.2" y="53">RV2</text>
<text x="208.4" y="49.2">+</text>
<text x="247.1" y="49">10k</text>
<text x="264.3" y="51.8">+</text>
<text x="271.8" y="50.2">TL064</text>
<text x="309.5" y="53">B100k</text>
<text x="311.8" y="50.5">RV3</text>
<text x="330.3" y="49">100k</text>
<text x="355.7" y="51.8">-</text>
<text x="28.4" y="54.3">+9V</text>
<text x="117.3" y="58.1">GND</text>
<text x="157.2" y="55.6">A10k</text>
<text x="174.8" y="55.6">B100k</text>
<text x="193.8" y="59.4">6k8</text>
<text x="194.2" y="57.1">R5</text>
<text x="208.4" y="54.3">-</text>
<text x="247.6" y="59.6">R8</text>
<text x="264.3" y="56.9">-</text>
<text x="33" y="60.7">R2</text>
<text x="33" y="63.2">100k</text>
<text x="78.7" y="64.5">U1B</text>
<text x="176.5" y="66">D3</text>
<text x="212" y="64.7">C6</text>
<text x="247.1" y="61.9">68k</text>
<text x="358.3" y="64.5">100k</text>
<text x="358.7" y="62.2">R12</text>
<text x="48.3" y="70.8">C5</text>
<text x="71.2" y="68.3">+</text>
<text x="78.7" y="66.7">TL064</text>
<text x="173.3" y="68.3">1N4148W</text>
<text x="211.5" y="67">10n</text>
<text x="267.9" y="67.3">C7</text>
<text x="268" y="69.6">1n</text>
<text x="359.3" y="69.8">C8</text>
<text x="33" y="73.4">R3</text>
<text x="33" y="75.9">100k</text>
<text x="48.3" y="73.4">10u</text>
<text x="71.2" y="73.4">-</text>
<text x="245.6" y="77.2">SW1</text>
<text x="358.2" y="72.1">220p</text>
<text x="28.4" y="82.3">GND</text>
<text x="43.7" y="79.7">GND</text>
<text x="222.4" y="89.9">100k</text>
<text x="222.8" y="87.6">R10</text>
<text x="244.2" y="87.3">SQ/TRI</text>
<text x="389.9" y="136.9">J1</text>
<text x="62.1" y="143.2">R18</text>
<text x="78.7" y="143.2">C11</text>
<text x="371.1" y="141.9">PWR_FLAG</text>
<text x="389.9" y="139.4">+9V</text>
<text x="62.4" y="145.8">4k7</text>
<text x="62.8" y="148.3">R17</text>
<text x="78.7" y="145.8">1n</text>
<text x="81.9" y="148.3">C12</text>
<text x="373.9" y="149.6">GND</text>
<text x="389.9" y="144.5">J2</text>
<text x="389.9" y="147">GND</text>
<text x="62.7" y="150.6">2M2</text>
<text x="81.3" y="150.6">100n</text>
<text x="39.3" y="158.5">C9</text>
<text x="39.4" y="160.7">1u</text>
<text x="48.9" y="158.5">R16</text>
<text x="49" y="160.7">2k2</text>
<text x="54.3" y="159.7">2M2</text>
<text x="54.5" y="157.2">R33</text>
<text x="389.9" y="159.7">J4</text>
<text x="33" y="166.1">R15</text>
<text x="71.1" y="162.3">Q1</text>
<text x="71.1" y="164.8">MMBT5089</text>
<text x="373.9" y="164.8">GND</text>
<text x="389.9" y="162.3">IN GND</text>
<text x="33" y="168.6">1M</text>
<text x="53.4" y="171.2">220p</text>
<text x="54.5" y="168.6">C10</text>
<text x="62.1" y="173.7">R19</text>
<text x="78.7" y="173.7">R20</text>
<text x="28.4" y="175">GND</text>
<text x="58.9" y="177.5">GND</text>
<text x="62.4" y="176.2">4k7</text>
<text x="78.7" y="176.2">200</text>
<text x="138.3" y="178.8">R24</text>
<text x="165.8" y="177.5">RV4</text>
<text x="184.1" y="179.8">R25</text>
<text x="194.9" y="178.8">R26</text>
<text x="389.9" y="175">J6</text>
<text x="389.9" y="177.5">OUT GND</text>
<text x="66.5" y="182.6">GND</text>
<text x="78.7" y="183.9">C13</text>
<text x="138.6" y="181.3">10k</text>
<text x="166.4" y="180">2k</text>
<text x="184.3" y="182.3">10k</text>
<text x="195" y="181.1">20k</text>
<text x="240" y="181.6">MMBT5401</text>
<text x="247.4" y="183.9">Q4</text>
<text x="353.6" y="185.1">+9V</text>
<text x="373.9" y="180">GND</text>
<text x="78.7" y="186.4">100n</text>
<text x="266.7" y="191.5">R29</text>
<text x="339" y="188.9">R35</text>
<text x="339.2" y="191.5">10k</text>
<text x="74.2" y="192.7">GND</text>
<text x="154.9" y="195.3">MBT3904DW1MBT3904DW1</text>
<text x="154.9" y="192.7">Q3A</text>
<text x="176.3" y="192.7">Q3B</text>
<text x="266.7" y="194">20k</text>
<text x="272.4" y="194">C15</text>
<text x="273" y="196.3">1u</text>
<text x="282.5" y="194">R30</text>
<text x="282.7" y="196.3">47k</text>
<text x="355.6" y="192.7">Q5</text>
<text x="355.6" y="195.3">MMBT3904</text>
<text x="249.5" y="201.9">C14</text>
<text x="170.2" y="206.7">22k</text>
<text x="170.2" y="204.2">R27</text>
<text x="211.4" y="209.3">R21</text>
<text x="249.6" y="204.2">22p</text>
<text x="250.1" y="206.7">R28</text>
<text x="250.3" y="209.3">3k3</text>
<text x="297.2" y="209.3">47k</text>
<text x="297.2" y="206.7">R32</text>
<text x="304.8" y="209.3">10k</text>
<text x="304.8" y="206.7">R31</text>
<text x="348.7" y="208">LED</text>
<text x="349.2" y="205.4">D2</text>
<text x="388.6" y="205.4">J9</text>
<text x="388.6" y="208">IN/LED/GND/OUT</text>
<text x="147.3" y="215.6">MBT3904DW1</text>
<text x="147.3" y="213.1">Q2A</text>
<text x="165.6" y="213.1">GND</text>
<text x="175.3" y="215.6">MBT3904DW1</text>
<text x="183.9" y="213.1">Q2B</text>
<text x="211.5" y="211.5">47k</text>
<text x="254.5" y="215.6">GND</text>
<text x="292.6" y="215.6">GND</text>
<text x="375.2" y="213.1">GND</text>
<text x="125.6" y="216.9">R23</text>
<text x="127.1" y="219.4">1k</text>
<text x="205.7" y="216.9">R22</text>
<text x="205.7" y="219.4">1k</text>
<text x="350.4" y="218.1">R4</text>
<text x="350.6" y="220.7">1k</text>
<text x="304.8" y="223.2">C16</text>
<text x="304.8" y="225.8">4n7</text>
<text x="300.2" y="232.1">GND</text>
<text x="183.4" y="244.8">+9V</text>
<text x="229.1" y="244.8">+9V</text>
<text x="178.8" y="250.5">SW2</text>
<text x="217.2" y="249.3">CD4053</text>
<text x="222" y="247.4">U2</text>
<text x="248.9" y="251.2">C20</text>
<text x="172.3" y="252.4">LFO/AUDIO</text>
<text x="207.6" y="256.2">C17</text>
<text x="218.9" y="256.2">S2</text>
<text x="218.9" y="253.7">S1</text>
<text x="232.1" y="254.5" transform="rotate(-90 232.1 254.5)">VDD</text>
<text x="248.9" y="253.7">100n</text>
<text x="183.4" y="258.8">GND</text>
<text x="207.1" y="258.5">470n</text>
<text x="207.6" y="263.9">C18</text>
<text x="218.9" y="258.8">S3</text>
<text x="218.9" y="261.3">A</text>
<text x="235.8" y="261.3">A0</text>
<text x="235.8" y="263.9">A1</text>
<text x="244.3" y="260.1">GND</text>
<text x="207.7" y="266.2">33n</text>
<text x="218.9" y="268.9">B</text>
<text x="235.6" y="268.9">B0</text>
<text x="207.6" y="271.5">C19</text>
<text x="207.7" y="273.8">10n</text>
<text x="235.6" y="271.5">B1</text>
<text x="218.9" y="276.6">C</text>
<text x="218.9" y="279.1">INH</text>
<text x="227" y="280.2" transform="rotate(-90 227 280.2)">VEE</text>
<text x="229.6" y="280.2" transform="rotate(-90 229.6 280.2)">VSS</text>
<text x="235.6" y="279.1">C1</text>
<text x="235.6" y="276.6">C0</text>
<text x="208.8" y="282.9">GND</text>
</g>
<g font-size="1.3" fill="#a90000">
<text x="119.4" y="40.7" transform="rotate(-90 119.4 40.7)">4</text>
<text x="353.6" y="45.7">3</text>
<text x="119.4" y="52.7" transform="rotate(-90 119.4 52.7)">11</text>
<text x="166.3" y="50.9" transform="rotate(-90 166.3 50.9)">1</text>
<text x="168.8" y="53.3">2</text>
<text x="185.4" y="50.9" transform="rotate(-90 185.4 50.9)">1</text>
<text x="187.9" y="53.3">2</text>
<text x="205.7" y="48.2">12</text>
<text x="205.7" y="53.3">13</text>
<text x="218.4" y="50.8">14</text>
<text x="261.6" y="50.8">10</text>
<text x="274.9" y="53.3">8</text>
<text x="320" y="48.3" transform="rotate(-90 320 48.3)">1</text>
<text x="322.5" y="50.8">2</text>
<text x="353.6" y="50.8">2</text>
<text x="366.3" y="48.2">1</text>
<text x="166.3" y="57.2" transform="rotate(-90 166.3 57.2)">3</text>
<text x="185.4" y="57.2" transform="rotate(-90 185.4 57.2)">3</text>
<text x="262.2" y="55.9">9</text>
<text x="320" y="54.7" transform="rotate(-90 320 54.7)">3</text>
<text x="69.1" y="67.3">5</text>
<text x="81.8" y="69.8">7</text>
<text x="69.1" y="72.4">6</text>
<text x="243.1" y="83.8">1</text>
<text x="243.1" y="78.7">3</text>
<text x="250.8" y="81.3">2</text>
<text x="382.2" y="137.1">1</text>
<text x="382.2" y="144.8">1</text>
<text x="68.6" y="159.5" transform="rotate(-90 68.6 159.5)">3</text>
<text x="382.2" y="160">1</text>
<text x="61.5" y="162.5">1</text>
<text x="68.6" y="167.1" transform="rotate(-90 68.6 167.1)">2</text>
<text x="163.8" y="172.7">1</text>
<text x="167.6" y="170.3" transform="rotate(-90 167.6 170.3)">2</text>
<text x="170.1" y="172.7">3</text>
<text x="382.2" y="175.2">1</text>
<text x="256.5" y="184.9" transform="rotate(-90 256.5 184.9)">2</text>
<text x="152.4" y="189.9" transform="rotate(-90 152.4 189.9)">6</text>
<text x="182.9" y="189.9" transform="rotate(-90 182.9 189.9)">3</text>
<text x="249.5" y="187.9">1</text>
<text x="355.6" y="189.9" transform="rotate(-90 355.6 189.9)">3</text>
<text x="145.3" y="193">2</text>
<text x="152.4" y="197.6" transform="rotate(-90 152.4 197.6)">1</text>
<text x="182.9" y="197.6" transform="rotate(-90 182.9 197.6)">4</text>
<text x="188.5" y="193">5</text>
<text x="256.5" y="192.5" transform="rotate(-90 256.5 192.5)">3</text>
<text x="348.5" y="193">1</text>
<text x="355.6" y="197.6" transform="rotate(-90 355.6 197.6)">2</text>
<text x="382.2" y="203.2">1</text>
<text x="382.2" y="205.7">2</text>
<text x="382.2" y="208.3">3</text>
<text x="137.7" y="213.3">2</text>
<text x="144.8" y="210.3" transform="rotate(-90 144.8 210.3)">6</text>
<text x="190.5" y="210.3" transform="rotate(-90 190.5 210.3)">3</text>
<text x="196.1" y="213.3">5</text>
<text x="382.2" y="210.8">4</text>
<text x="144.8" y="217.9" transform="rotate(-90 144.8 217.9)">1</text>
<text x="190.5" y="217.9" transform="rotate(-90 190.5 217.9)">4</text>
<text x="186" y="247.6">3</text>
<text x="193.6" y="250.2">2</text>
<text x="231.1" y="250.2" transform="rotate(-90 231.1 250.2)">16</text>
<text x="186" y="252.7">1</text>
<text x="215.9" y="255.2">10</text>
<text x="215.9" y="252.7">11</text>
<text x="216.5" y="257.8">9</text>
<text x="215.9" y="260.3">14</text>
<text x="238.7" y="260.3">12</text>
<text x="238.7" y="262.9">13</text>
<text x="215.9" y="267.9">15</text>
<text x="239.3" y="267.9">2</text>
<text x="216.5" y="275.6">4</text>
<text x="239.3" y="270.5">1</text>
<text x="239.3" y="275.6">5</text>
<text x="216.5" y="278.1">6</text>
<text x="239.3" y="278.1">3</text>
<text x="226" y="282.6" transform="rotate(-90 226 282.6)">7</text>
<text x="228.6" y="282.6" transform="rotate(-90 228.6 282.6)">8</text>
</g>
<g font-size="1.3" fill="#0000c2">
<text x="20.3" y="50.8">D1: series reverse-polarity protection</text>
<text x="312.4" y="78.7">U1A converts the LFO into the VCA tail current</text>
<text x="20.3" y="101.6">VA = filtered supply for the VCA/output</text>
<text x="20.3" y="106.7">VB = 4.5V bias (U1B buffer)</text>
<text x="121.9" y="233.7">Q2 = matched pair (LM3086 Q1/Q2), Q3 = LM3086 Q3/Q4</text>
<text x="121.9" y="238.7">RV4 balance trim (v2.1): 3296W 2k multi-turn, wiper to VA; null with RV4 near centre. R26 mirrors R29</text>
<text x="15.2" y="260.3">1. SMD passives 0805 unless noted (C3 8x10.5mm electrolytic). LCSC field = JLCPCB part number.</text>
<text x="15.2" y="265.4">2. Hand-soldered on the BACK side: RV1-RV3 (Omeg 16mm), SW1 (SQ/TRI toggle), D2 (3mm LED). J1-J8 are wire pads.</text>
<text x="15.2" y="270.5">3. Changes from Trem-22-01: Q1/Q4(was Q6) SOT-23 pinout corrected; D5+R38 shunt replaced by series SS14 (D1); LM3086 -&gt; 2x MBT3904DW1;</text>
<text x="18.1" y="275.6">C1/C5 10uF electrolytics -&gt; 0805 MLCC; 470n and 100k parts swapped to in-stock basic parts.</text>
<text x="118.1" y="281.9">LFO: SW2 to +9V adds C17-C19 (~2-17 Hz).</text>
<text x="164.7" y="281.9">AUDIO: ~100-800 Hz.</text>
</g>
</svg>
